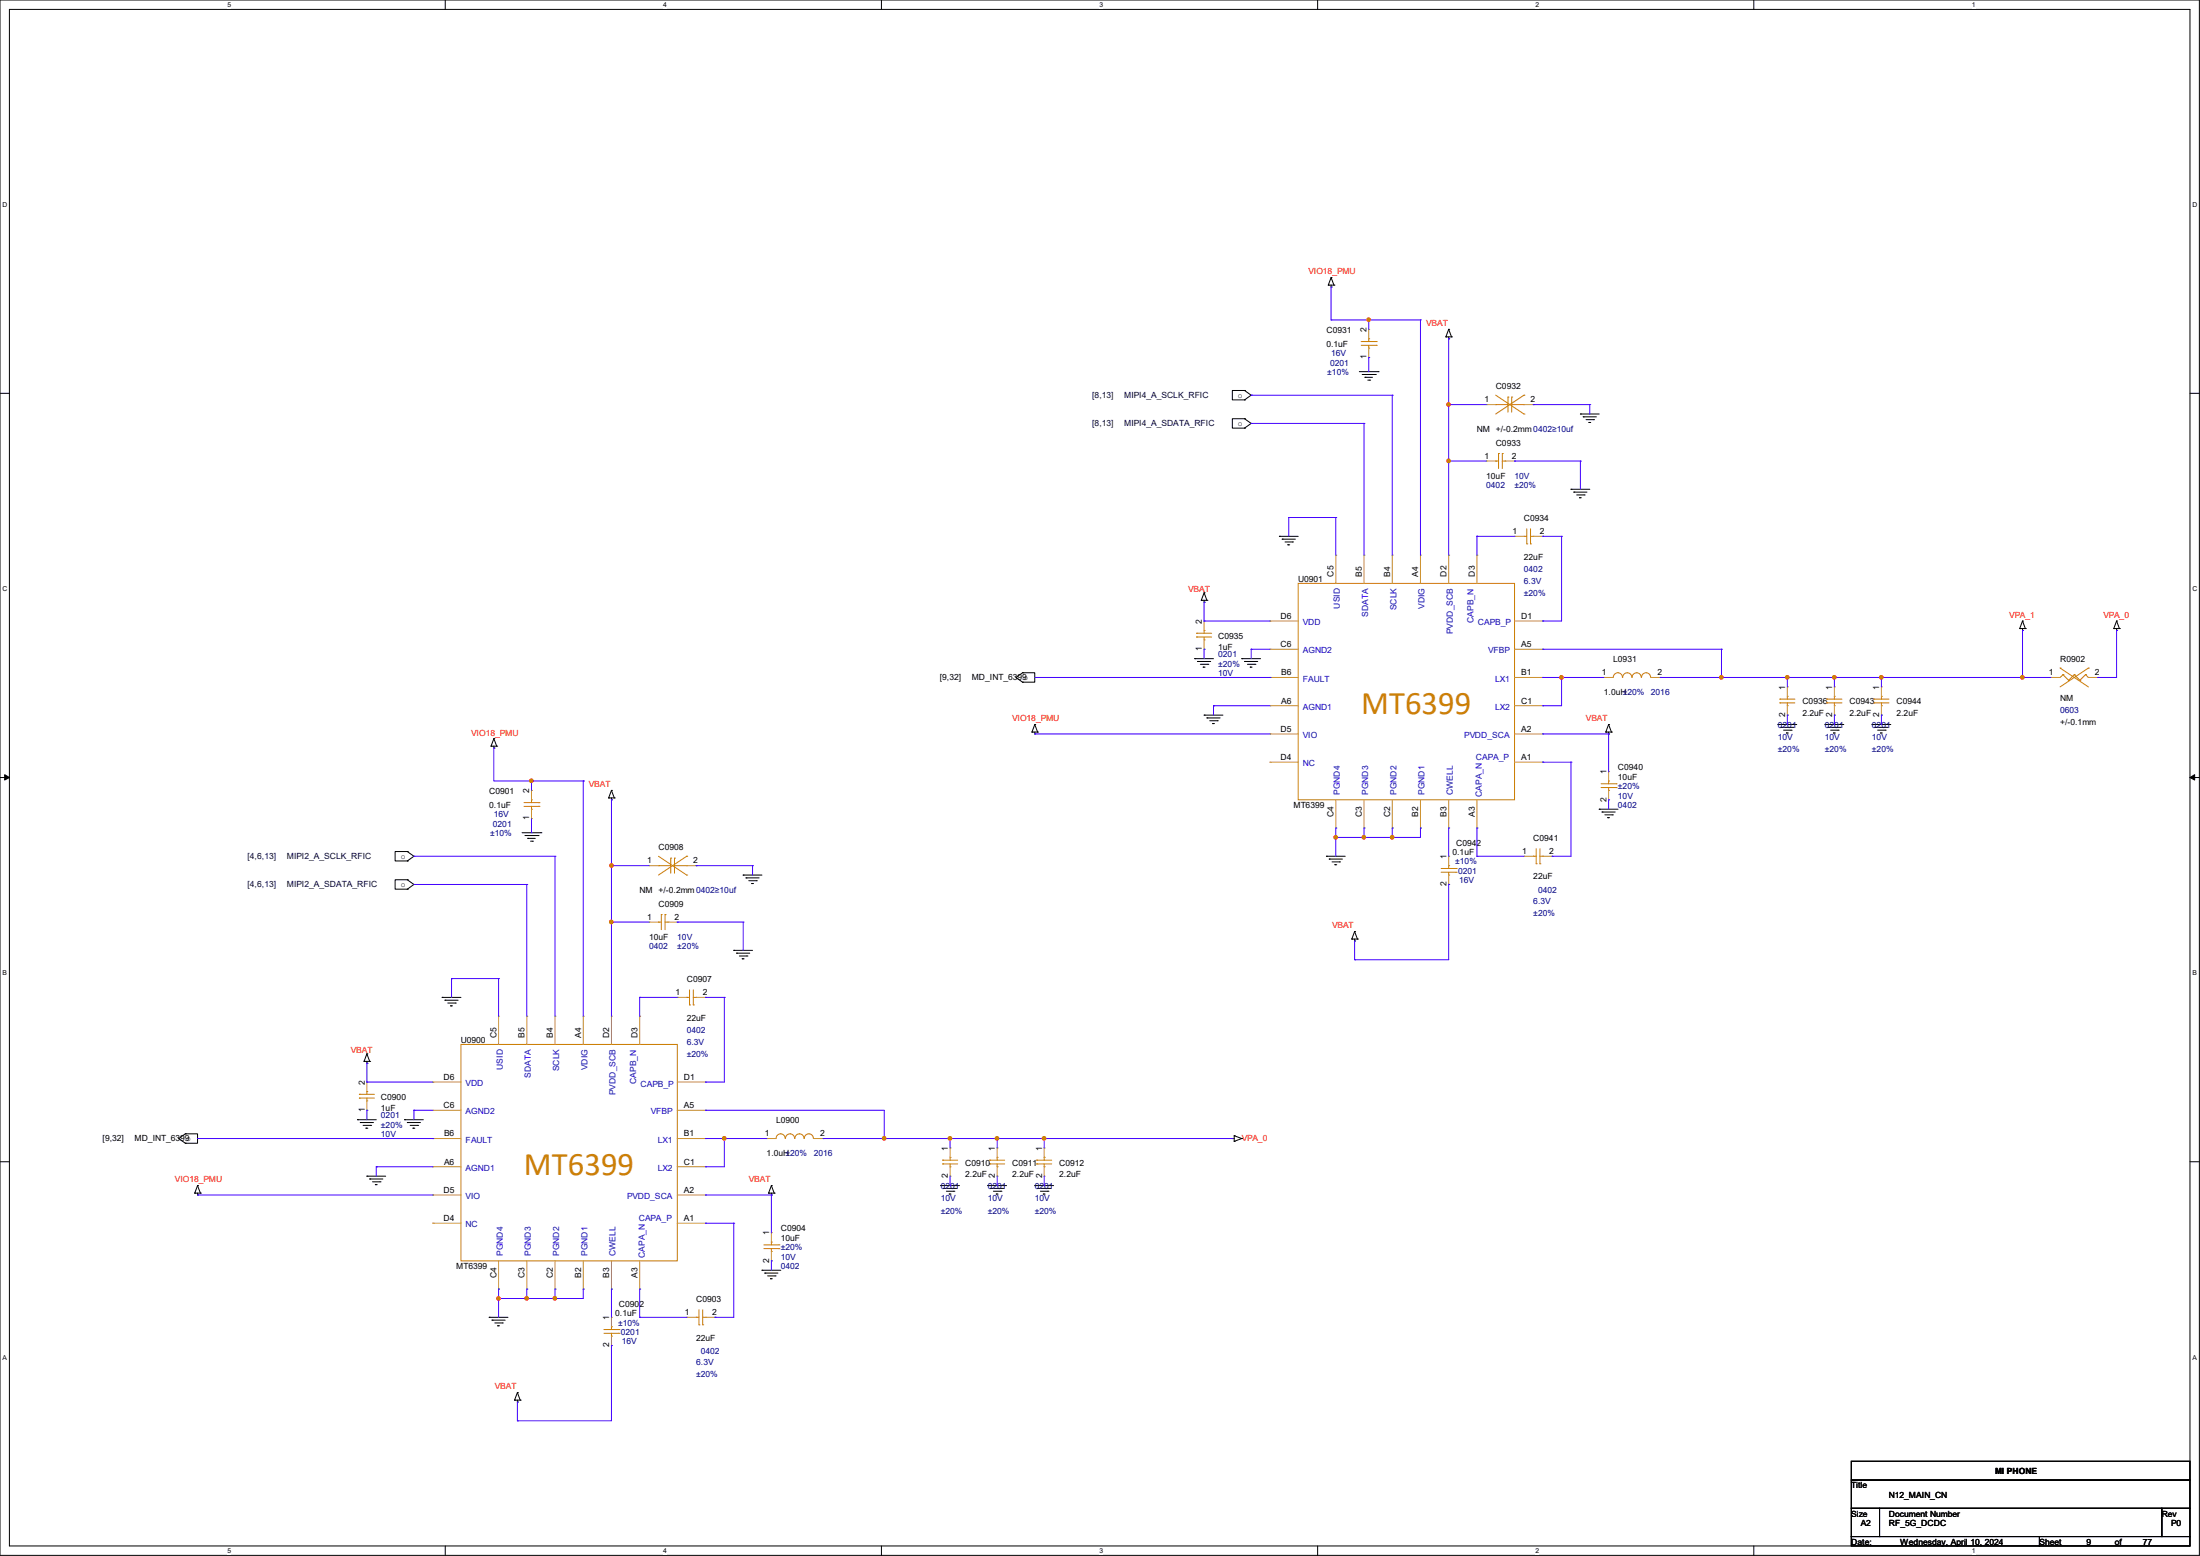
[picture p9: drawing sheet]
<svg xmlns="http://www.w3.org/2000/svg" width="297mm" height="210mm" viewBox="0 0 297 210" stroke-linecap="round" stroke-linejoin="round" font-family="sans-serif">
<path d="M0 0h296.9v209.9h-296.9zM1.3 1.3h294.4v207.4h-294.4z" fill="none" stroke="#000" stroke-width=".14"/>
<g fill="#fff">
<path d="M30.7 .1h.5v1h-.5z"/>
<path d="M30.7 208.8h.5v1h-.5z"/>
</g>
<path d="M60.1 0v1.3M60.1 208.7v1.2" fill="none" stroke="#000" stroke-width=".14"/>
<g fill="#fff">
<path d="M89.5 .1h.5v1h-.5z"/>
<path d="M89.5 208.8h.5v1h-.5z"/>
</g>
<path d="M119 0v1.3M119 208.7v1.2" fill="none" stroke="#000" stroke-width=".14"/>
<g fill="#fff">
<path d="M148.4 .1h.5v1h-.5z"/>
<path d="M148.4 208.8h.5v1h-.5z"/>
</g>
<path d="M177.9 0v1.3M177.9 208.7v1.2" fill="none" stroke="#000" stroke-width=".14"/>
<g fill="#fff">
<path d="M207.3 .1h.5v1h-.5z"/>
<path d="M207.3 208.8h.5v1h-.5z"/>
</g>
<path d="M236.8 0v1.3M236.8 208.7v1.2" fill="none" stroke="#000" stroke-width=".14"/>
<g fill="#fff">
<path d="M266.2 .1h.5v1h-.5z"/>
<path d="M266.2 208.8h.5v1h-.5z"/>
<path d="M.3 27.2h.7v1h-.7z"/>
<path d="M296 27.2h.6v1h-.6z"/>
<path d="M.3 79h.7v1h-.7z"/>
<path d="M296 79h.6v1h-.6z"/>
</g>
<path d="M0 53.1h1.3M295.7 53.1h1.2" fill="none" stroke="#000" stroke-width=".14"/>
<g fill="#fff">
<path d="M.3 130.9h.6v1h-.6z"/>
<path d="M296 130.9h.6v1h-.6z"/>
</g>
<path d="M0 104.9h1.3M295.7 104.9h1.2" fill="none" stroke="#000" stroke-width=".14"/>
<path d="M.6 104.6l.7 .3-.7 .4zM295.7 104.9l.6-.3v.7z" fill="#000" stroke="#000" stroke-width=".14"/>
<g fill="#fff">
<path d="M.3 182.7h.6v1h-.6z"/>
<path d="M296 182.7h.5v1h-.5z"/>
</g>
<g fill="none" stroke="#000" stroke-width=".14">
<path d="M179.3 38.5h.1M179.3 38.5h.8M179.7 38.7h.1M179.7 37.5h.1M179.7 38.5v.2M179.7 37.5l-.4 1M179.7 37.5l.4 1M180.1 38.5h.1M168 52.7h.1M168 54h.1M168 52.7h-1.6v1.3h1.6M168 56.5h.1"/>
<path d="M168 57.8h.1M168 56.5h-1.6v1.3h1.6M168 52.7l.9 .6-.9 .7M168 56.5l.9 .6-.9 .7M183.5 50.2h2.6M183.9 50.5h1.8M184.3 50.9h.1M184.3 50.9h1M184.7 51.3h.2M184.9 51.3h.1M185.7 50.5h.1M186.1 50.2h.1"/>
<path d="M195.2 45.5h.1M195.2 45.5h.8M195.6 45.7h.1M195.6 44.4h.1M195.6 45.5v.2M195.6 44.4l-.4 1.1M195.6 44.4l.4 1.1M196 45.5h.1M213.4 55.9h.1M213.4 55.9h2.5M213.7 56.3h.1M213.7 56.3h1.8"/>
<path d="M214.1 56.6h1M214.5 57h.1M214.5 57h.3M215.1 56.6h.1M172.7 72.4h.1M172.7 72.4h2.6M173.1 72.8h.1M173.1 72.8h1.8M173.5 73.2h1M173.9 73.5h.1M173.9 73.5h.2M174.5 73.2h.1"/>
<path d="M212.1 66h.1M212.1 66h2.5M212.5 66.4h.1M212.5 66.4h1.7M212.9 66.8h1M213.2 67.2h.1M213.2 67.2h.3M213.9 66.8h.1M66.7 99.7h.1M66.7 99.7l-.4 1M66.7 99.7l.4 1M138 90.8h.1"/>
<path d="M138 92.1h.1M138 90.8h1.7v1.3h-1.7M138 90.8l-.8 .6 .8 .7M139.3 98.8h.1M139.3 98.8h.8M139.7 99.1h.1M139.7 97.8h.1M139.7 98.8v.3M139.7 97.8l-.4 1M139.7 97.8l.4 1M140.1 98.8h.1M161.3 88.9h.1"/>
<path d="M161.3 88.9h2.5M161.7 89.3h.1M161.7 89.3h1.7M162.1 89.7h1M162.2 81h.1M162.2 81h.7M162.4 90h.1M162.4 90h.3M162.6 81.3h.1M162.6 80h.1M162.6 96.5h.1M162.6 81v.3"/>
<path d="M162.6 80l-.4 1M162.6 80l.3 1M162.6 96.5h2.5M162.9 81h.1M162.9 96.9h.1M162.9 96.9h1.8M163.1 89.7h.1M163.3 97.3h1M163.7 97.7h.1M163.7 97.7h.3M164.3 97.3h.1M167.6 88.9h.1"/>
<path d="M167.6 88.9h2.6M168 89.3h.1M168 89.3h1.8M168.4 89.7h1M168.8 90h.1M168.8 90h.2M169.4 89.7h.1M216.8 98.8h.1M216.8 98.8h.8M217.2 99.1h.1M217.2 97.8h.1M217.2 98.8v.3"/>
<path d="M217.2 97.8l-.4 1M217.2 97.8l.4 1M217.6 98.8h.1M240 97.8h.1M240 97.8h2.6M240.4 98.2h.1M240.4 98.2h1.8M240.8 98.6h1M241.2 98.9h.1M241.2 98.9h.2M241.8 98.6h.1M246.4 97.8h.1"/>
<path d="M246.4 97.8h2.5M246.8 98.2h.1M246.8 98.2h1.7M247.1 98.6h1.1M247.5 98.9h.1M247.5 98.9h.3M248.2 98.6h.1M252.7 97.8h.1M252.7 97.8h2.6M253.1 98.2h.1M253.1 98.2h1.8M253.5 98.6h1"/>
<path d="M253.9 98.9h.1M253.9 98.9h.2M254.5 98.6h.1M272.7 84.8h.1M272.7 84.8h.7M273 85.1h.1M273 83.8h.1M273 84.8v.3M273 83.8l-.3 1M273 83.8l.4 1M273.4 84.8h.1M285.4 84.8h.1"/>
<path d="M285.4 84.8h.7M285.7 85.1h.1M285.7 83.8h.1M285.7 84.8v.3M285.7 83.8l-.3 1M285.7 83.8l.4 1M286.1 84.8h.1M55 114.9h.1M55 116.2h.1M55 114.9h-1.7v1.3h1.7M55 118.7h.1M55 118.7h-1.7v1.3h1.7"/>
<path d="M55 114.9l.9 .7-.9 .6M55 118.7l.9 .7-.9 .6M66.3 100.7h.1M66.3 100.7h.8M66.7 101h.1M66.7 100.7v.3M67.1 100.7h.1M70.5 112.4h2.5M70.9 112.8h1.7M71.2 113.2h.1M71.2 113.2h1.1M71.6 113.5h.3"/>
<path d="M71.9 113.5h.1M72.6 112.8h.1M73 112.4h.1M82.2 107.7h.1M82.2 107.7h.7M82.5 107.9h.1M82.5 106.7h.1M82.5 107.7v.2M82.5 106.7l-.3 1M82.5 106.7l.4 1M82.9 107.7h.1M100.3 118.1h.1"/>
<path d="M100.3 118.1h2.6M100.7 118.5h.1M100.7 118.5h1.8M101.1 118.9h1M101.5 119.3h.1M101.5 119.3h.2M102.1 118.9h.1M179.1 115.6h.1M179.1 115.6h2.5M179.5 116h.1M179.5 116h1.7M179.8 116.3h1"/>
<path d="M180.2 116.7h.1M180.2 116.7h.3M180.8 116.3h.1M215.9 109.2h.1M215.9 109.2h2.5M216.3 109.6h.1M216.3 109.6h1.8M216.7 110h1M217 110.4h.1M217 110.4h.3M217.7 110h.1M55 120h.1"/>
<path d="M59.7 134.6h.1M59.7 134.6h2.5M60.1 135h.1M60.1 135h1.7M60.5 135.4h1M60.8 135.8h.1M60.8 135.8h.3M61.5 135.4h.1M99.1 128.3h.1M99.1 128.3h2.5M99.4 128.7h.1M99.4 128.7h1.8"/>
<path d="M99.8 129h1M100.2 129.4h.1M100.2 129.4h.3M100.8 129h.1M182.5 126.7h.1M182.5 126.7h.8M182.9 127h.1M182.9 125.7h.1M182.9 126.7v.3M182.9 125.7l-.4 1M182.9 125.7l.4 1M183.3 126.7h.1"/>
<path d="M0 156.8h1.3M25 153h.1M25 154.3h.1M25 153h1.7v1.3h-1.7M25 153l-.9 .7 .9 .6M48.3 151.1h.1M48.3 151.1h2.5M48.6 151.5h.1M48.6 151.5h1.8M49 151.9h1M49.1 143.3h.1M49.1 143.3h.8"/>
<path d="M49.4 152.3h.1M49.4 152.3h.3M49.5 143.5h.1M49.5 142.2h.1M49.5 158.7h.1M49.5 143.3v.2M49.5 142.2l-.4 1.1M49.5 142.2l.4 1.1M49.5 158.7h2.6M49.9 143.3h.1M49.9 159.1h.1M49.9 159.1h1.8"/>
<path d="M50 151.9h.1M50.3 159.5h1M50.7 159.9h.1M50.7 159.9h.2M51.3 159.5h.1M54.6 151.1h.1M54.6 151.1h2.5M55 151.5h.1M55 151.5h1.8M55.4 151.9h1M55.8 152.3h.1M55.8 152.3h.2"/>
<path d="M56.4 151.9h.1M166.4 153.7h.1M166.4 153.7h.2M166.6 153.3h.1M166.6 154.1h.1M166.6 153.3v.8M166.6 153.3l1 .4M167.6 153.7h.1M167.6 153.7l-1 .4M295.7 156.8h1.2M26.3 161h.1M26.3 161h.8"/>
<path d="M26.7 161.3h.1M26.7 160h.1M26.7 161v.3M26.7 160l-.4 1M26.7 160l.4 1M27.1 161h.1M66 177.8h.1M66 177.8h2.6M66.4 178.2h.1M66.4 178.2h1.8M66.8 178.6h1M67.2 178.9h.1"/>
<path d="M67.2 178.9h.2M67.8 178.6h.1M102.9 171.4h.1M102.9 171.4h2.5M103.3 171.8h.1M103.3 171.8h1.7M103.6 172.2h1M103.8 161h.1M103.8 161h.7M104 172.6h.1M104 172.6h.3M104.1 161.3h.1"/>
<path d="M104.1 160h.1M104.1 161v.3M104.1 160l-.3 1M104.1 160l.4 1M104.5 161h.1M104.6 172.2h.1M127 160h.1M127 160h2.5M127.4 160.4h.1M127.4 160.4h1.8M127.8 160.8h1M128.1 161.2h.1"/>
<path d="M128.1 161.2h.3M128.8 160.8h.1M133.3 160h.1M133.3 160h2.6M133.7 160.4h.1M133.7 160.4h1.8M134.1 160.8h1M134.5 161.2h.1M134.5 161.2h.2M135.1 160.8h.1M139.7 160h.1M139.7 160h2.5"/>
<path d="M140.1 160.4h.1M140.1 160.4h1.8M140.5 160.8h1M140.8 161.2h.1M140.8 161.2h.3M141.5 160.8h.1M69.5 189h.1M69.5 189h.7M69.8 189.2h.1M69.8 188h.1M69.8 189v.2M69.8 188l-.3 1"/>
<path d="M69.8 188l.4 1M70.2 189h.1M249.9 197.2h45.8v2.6h-45.8zM249.9 199.8h45.8v3.8h-45.8zM249.9 203.6h3.8v3.8h-3.8zM249.9 207.4h25.4v1.3h-25.4zM253.7 203.6h38.1v3.8h-38.1zM275.3 207.4h20.4v1.3h-20.4zM291.8 203.6h3.9v3.8h-3.9z"/>
</g>
<g fill="none" stroke="#cc8006" stroke-width=".14">
<path d="M183.8 46.6h2M183.8 46.1h2M184.8 47h.1M184.8 45.7h.1M184.8 45.7v.4M184.8 46.6v.4M185.8 46.6h.1M185.8 46.1h.1M201.9 54.6h.1M201.9 54.6h1.7M201.9 53.3l3.8 2.6M203.6 53.6h.1"/>
<path d="M203.6 53.6v2M204.1 53.6h.1M204.1 53.6v2M204.1 54.6h1.6M205.7 54.6h.1M205.7 55.9h.1M205.7 53.3h.1M205.7 53.3l-3.8 2.6M175.3 78.7h29.2v29.2h-29.2zM201.9 62.2h.1M201.9 62.2h.4M202.3 61.2h.1"/>
<path d="M202.3 61.2v2M202.8 61.2h.1M202.8 61.2v2M202.8 62.2h.4M203.2 62.2h.1M205.7 72.4h.1M205.7 72.4h.4M206.1 73.4h.1M206.1 71.4v2M206.6 73.4h.1M206.6 71.4v2M206.6 72.4h.4"/>
<path d="M207 72.4h.1M161.5 86h.1M161.5 85.5h.1M161.5 86h2.1M161.5 85.5h2.1M162.6 86.4h.1M162.6 85.1h.1M162.6 85.1v.4M162.6 86v.4M219 91.4a.61 .61 0 0 0-.6-.6 .61 .61 0 0 0-.6 .6M220.3 91.4a.61 .61 0 0 0-.6-.6 .61 .61 0 0 0-.6 .6M221.6 91.4a.61 .61 0 0 0-.6-.6 .61 .61 0 0 0-.7 .6"/>
<path d="M222.8 91.4a.61 .61 0 0 0-.6-.6 .61 .61 0 0 0-.6 .6M240.3 94.4h.1M240.3 94.9h.1M240.3 94.4h2M240.3 94.9h2M241.3 94h.1M241.3 95.2h.1M241.3 94v.4M241.3 94.9v.3M246.6 94.4h.1M246.6 94.9h.1M246.6 94.4h2.1"/>
<path d="M246.6 94.9h2.1M247.6 94h.1M247.6 95.2h.1M247.6 94v.4M247.6 94.9v.3M253 94.4h.1M253 94.9h.1M253 94.4h2M253 94.9h2M254 94h.1M254 95.2h.1M254 94v.4"/>
<path d="M254 94.9v.3M278.1 90.2h.1M278.1 90.2l3.8 2.5M278.5 91.1h.1M278.5 91.1l-.4 .3M278.5 91.1l.8 .7M279.3 91.8h.1M280 91.1h.1M280 91.1l-.7 .7M280 91.1l.8 .7M280.8 91.8h.1M281.6 91.1h.1"/>
<path d="M281.6 91.1l-.8 .7M281.6 91.1l.3 .3M281.9 91.4h.1M281.9 90.2h.1M281.9 90.2l-3.8 2.5M70.7 108.8h2.1M70.7 108.3h2.1M71.8 109.2h.1M71.8 107.9h.1M71.8 107.9v.4M71.8 108.8v.4M72.8 108.8h.1"/>
<path d="M72.8 108.3h.1M88.9 116.8h.1M88.9 116.8h1.7M88.9 115.6l3.8 2.5M90.6 115.8h.1M90.6 115.8v2.1M91.1 115.8h.1M91.1 115.8v2.1M91.1 116.8h1.6M92.7 116.8h.1M92.7 118.1h.1M92.7 115.6h.1"/>
<path d="M92.7 115.6l-3.8 2.5M194.6 117.2h2M194.6 117.7h2M195.6 116.8h.1M195.6 118.1h.1M195.6 116.8v.4M195.6 117.7v.4M196.6 117.2h.1M196.6 117.7h.1M207 115.6h.1M207 115.6h.4M207.4 116.6h.1"/>
<path d="M207.4 114.6v2M207.9 116.6h.1M207.9 114.6v2M207.9 115.6h.4M208.3 115.6h.1M216.2 105.8h2M216.2 106.3h2M217.2 105.4h.1M217.2 106.7h.1M217.2 105.4v.4M217.2 106.3v.4M218.2 105.8h.1"/>
<path d="M218.2 106.3h.1M88.9 124.5h.1M88.9 124.5h.4M89.3 123.4h.1M89.3 123.4v2.1M89.8 123.4h.1M89.8 123.4v2.1M89.8 124.5h.4M90.2 124.5h.1M92.7 134.6h.1M92.7 134.6h.4M93.1 135.6h.1"/>
<path d="M93.1 133.6v2M93.6 135.6h.1M93.6 133.6v2M93.6 134.6h.4M94 134.6h.1M48.5 148.2h.1M48.5 147.7h.1M48.5 148.2h2M48.5 147.7h2M49.5 148.6h.1M49.5 147.3h.1M49.5 147.3v.4"/>
<path d="M49.5 148.2v.4M62.2 141h29.2v29.2h-29.2zM106 153.7a.61 .61 0 0 0-.6-.7 .61 .61 0 0 0-.6 .7M107.3 153.7a.61 .61 0 0 0-.6-.7 .61 .61 0 0 0-.7 .7M108.5 153.7a.61 .61 0 0 0-.6-.7 .61 .61 0 0 0-.6 .7M109.8 153.7a.61 .61 0 0 0-.6-.7 .61 .61 0 0 0-.6 .7M127.3 156.6h.1M127.3 157.1h.1M127.3 156.6h2M127.3 157.1h2M128.3 156.2h.1M128.3 157.5h.1"/>
<path d="M128.3 156.2v.4M128.3 157.1v.4M133.6 156.6h.1M133.6 157.1h.1M133.6 156.6h2M133.6 157.1h2M134.6 156.2h.1M134.6 157.5h.1M134.6 156.2v.4M134.6 157.1v.4M140 156.6h.1M140 157.1h.1"/>
<path d="M140 156.6h2M140 157.1h2M141 156.2h.1M141 157.5h.1M141 156.2v.4M141 157.1v.4M81.5 179.5h2.1M81.5 180h2.1M82.5 179.1h.1M82.5 179.1v.4M82.5 180v.3M83.6 179.5h.1"/>
<path d="M83.6 180h.1M94 177.8h.1M94 177.8h.4M94.4 178.8h.1M94.4 176.8v2M94.9 178.8h.1M94.9 176.8v2M94.9 177.8h.3M95.2 177.8h.1M103.1 168h2.1M103.1 168.5h2.1M104.1 167.6h.1"/>
<path d="M104.1 168.9h.1M104.1 167.6v.4M104.1 168.5v.4M105.2 168h.1M105.2 168.5h.1M82.5 180.3h.1"/>
</g>
<g fill="none" stroke="#a84" stroke-width=".14">
<path d="M184.8 48.3h.1M184.8 44.4h.1M184.8 44.4v1.3M184.8 47v1.3M200.7 54.6h.1M200.7 54.6h1.2M205.7 54.6h1.3M207 54.6h.1M180.3 74.9h.1M180.3 74.9v3.8M184.1 74.9h.1M184.1 74.9v3.8"/>
<path d="M188 74.9h.1M188 74.9v3.8M191.8 74.9h.1M191.8 74.9v3.8M195.6 74.9h.1M195.6 74.9v3.8M199.4 74.9h.1M199.4 74.9v3.8M200.7 62.2h.1M200.7 62.2h1.2M203.2 62.2h1.3M204.5 72.4h.1"/>
<path d="M204.5 62.2h.1M204.5 72.4h1.2M207 72.4h1.3M208.3 72.4h.1M162.6 87.6h.1M162.6 83.8h.1M162.6 83.8v1.3M162.6 86.4v1.2M171.4 87.6h.1M171.4 91.4h.1M171.4 95.2h.1M171.4 83.8h.1"/>
<path d="M171.4 99.1h.1M171.4 91.4h3.9M171.4 87.6h3.9M171.4 83.8h3.9M171.4 95.2h3.9M171.4 99.1h3.9M204.5 91.4h3.8M204.5 87.6h3.8M204.5 83.8h3.8M204.5 95.2h3.8M204.5 99.1h3.8M208.3 83.8h.1"/>
<path d="M208.3 91.4h.1M208.3 95.2h.1M208.3 99.1h.1M208.3 87.6h.1M216.5 91.4h.1M216.5 91.4h1.3M222.9 91.4h1.3M224.2 91.4h.1M241.3 92.7h.1M241.3 96.5h.1M241.3 92.7v1.3M241.3 95.2v1.3"/>
<path d="M247.6 92.7h.1M247.6 96.5h.1M247.6 92.7v1.3M247.6 95.2v1.3M254 92.7h.1M254 96.5h.1M254 92.7v1.3M254 95.2v1.3M276.9 91.4h.1M276.9 91.4h1.2M281.9 91.4h1.3M283.2 91.4h.1"/>
<path d="M71.8 110.5h.1M71.8 106.7h.1M71.8 106.7v1.2M71.8 109.2v1.3M87.6 116.8h.1M87.6 116.8h1.3M92.7 116.8h1.3M94 116.8h.1M171.4 102.9h.1M171.4 102.9h3.9M180.3 111.8h.1M180.3 107.9v3.9"/>
<path d="M184.1 111.8h.1M184.1 107.9v3.9M188 111.8h.1M188 107.9v3.9M191.8 111.8h.1M191.8 107.9v3.9M195.6 115.6h.1M195.6 119.4h.1M195.6 111.8h.1M195.6 107.9v3.9M195.6 115.6v1.2M195.6 118.1v1.3"/>
<path d="M199.4 111.8h.1M199.4 107.9v3.9M204.5 102.9h3.8M205.7 115.6h.1M205.7 115.6h1.3M208.3 102.9h.1M208.3 115.6h1.2M209.5 115.6h.1M217.2 104.1h.1M217.2 107.9h.1M217.2 104.1v1.3M217.2 106.7v1.2"/>
<path d="M67.3 137.2h.1M67.3 137.2v3.8M71.1 137.2h.1M71.1 137.2v3.8M74.9 137.2h.1M74.9 137.2v3.8M78.7 137.2h.1M78.7 137.2v3.8M82.5 137.2h.1M82.5 137.2v3.8M86.4 137.2h.1M86.4 137.2v3.8"/>
<path d="M87.6 124.5h.1M87.6 124.5h1.3M90.2 124.5h1.2M91.4 124.5h.1M91.4 134.6h.1M91.4 134.6h1.3M94 134.6h1.2M95.2 134.6h.1M49.5 149.9h.1M49.5 146h.1M49.5 146v1.3M49.5 148.6v1.3"/>
<path d="M58.4 149.9h.1M58.4 153.7h.1M58.4 157.5h.1M58.4 146h.1M58.4 149.9h3.8M58.4 146h3.8M58.4 153.7h3.8M58.4 157.5h3.8M91.4 149.9h3.8M91.4 146h3.8M91.4 153.7h3.8M91.4 157.5h3.8"/>
<path d="M95.2 146h.1M95.2 153.7h.1M95.2 157.5h.1M95.2 149.9h.1M103.5 153.7h.1M103.5 153.7h1.3M109.9 153.7h1.2M111.1 153.7h.1M128.3 154.9h.1M128.3 158.7h.1M128.3 154.9v1.3M128.3 157.5v1.2"/>
<path d="M134.6 154.9h.1M134.6 158.7h.1M134.6 154.9v1.3M134.6 157.5v1.2M141 154.9h.1M141 158.7h.1M141 154.9v1.3M141 157.5v1.2M58.4 165.1h.1M58.4 161.3h.1M58.4 165.1h3.8M58.4 161.3h3.8"/>
<path d="M67.3 174h.1M67.3 170.2v3.8M71.1 174h.1M71.1 170.2v3.8M74.9 174h.1M74.9 170.2v3.8M78.7 174h.1M78.7 170.2v3.8M82.5 177.8h.1M82.5 174h.1M82.5 170.2v3.8M82.5 177.8v1.3"/>
<path d="M86.4 174h.1M86.4 170.2v3.8M91.4 165.1h3.8M91.4 161.3h3.8M92.7 177.8h.1M92.7 177.8h1.3M95.2 165.1h.1M95.2 161.3h.1M95.2 177.8h1.3M96.5 177.8h.1M104.1 166.4h.1M104.1 170.2h.1"/>
<path d="M104.1 166.4v1.2M104.1 168.9v1.3M82.5 181.6h.1M82.5 180.3v1.3"/>
</g>
<g fill="none" stroke="#4200ff" stroke-width=".14">
<path d="M179.7 38.7h.1M179.7 38.7v4.5M168.9 53.3h.1M168.9 57.1h.1M168.9 53.3h19.1M168.9 57.1h15.2M179.7 43.2h.1M179.7 43.2h12.1M184.1 57.1h.1M184.1 57.1v17.8M184.8 43.2h.1M184.8 48.3h.1"/>
<path d="M184.8 43.2v1.2M184.8 48.3v1.9M188 53.3h.1M188 53.3v21.6M191.8 43.2h.1M191.8 43.2v31.7M195.6 45.7h.1M195.6 54.6h.1M195.6 45.7v29.2M195.6 54.6h5.1M207 54.6h.1M207 54.6h7.6"/>
<path d="M214.6 54.6h.1M214.6 54.6v1.3M174 69.8h.1M174 69.8h6.3M174 69.8v2.6M180.3 69.8h.1M180.3 69.8v5.1M195.6 62.2h.1M195.6 62.2h5.1M199.4 72.4h.1M199.4 72.4h5.1M199.4 72.4v2.5"/>
<path d="M204.5 62.2h.1M204.5 62.2h8.9M208.3 72.4h.1M208.3 72.4h2.5M210.8 72.4h.1M210.8 72.4v11.4h-2.5M213.4 62.2h.1M213.4 62.2v3.8M139.7 99.1h.1M139.7 91.4h31.7M139.7 99.1h31.7M162.6 81.3h.1"/>
<path d="M162.6 83.8h.1M162.6 87.6h.1M162.6 81.3v2.5M162.6 87.6v1.3M162.6 83.8h8.8M163.8 95.2h.1M163.8 95.2v1.3M163.8 95.2h7.6M168.9 87.6h.1M168.9 87.6v1.3M168.9 87.6h2.5M171.4 91.4h.1"/>
<path d="M208.3 83.8h.1M208.3 87.6h.1M208.3 91.4h.1M208.3 95.2h.1M208.3 99.1h.1M208.3 87.6h24.1M208.3 91.4h8.2M208.3 99.1h8.9M210.8 91.4h.1M210.8 91.4v3.8h-2.5M217.2 99.1h.1M217.2 99.1v5"/>
<path d="M224.2 91.4h.1M224.2 91.4h52.7M232.4 87.6h.1M232.4 91.4h.1M232.4 87.6v3.8M241.3 91.4h.1M241.3 96.5h.1M241.3 91.4v1.3M241.3 96.5v1.3M247.6 91.4h.1M247.6 96.5h.1M247.6 91.4v1.3"/>
<path d="M247.6 96.5v1.3M254 91.4h.1M254 96.5h.1M254 91.4v1.3M254 96.5v1.3M273 91.4h.1M273 85.1h.1M273 85.1v6.3M283.2 91.4h.1M285.7 85.1h.1M285.7 85.1v6.3h-2.5M55.9 115.6h.1"/>
<path d="M55.9 119.4h.1M55.9 115.6h19M55.9 119.4h15.2M66.7 101h.1M66.7 101v4.4h12M71.1 119.4h.1M71.1 119.4v17.8M71.8 105.4h.1M71.8 112.4h.1M71.8 105.4v1.3M71.8 110.5v1.9M74.9 115.6h.1"/>
<path d="M74.9 115.6v21.6M78.7 105.4h.1M78.7 105.4v31.8M82.5 107.9h.1M82.5 116.8h.1M82.5 107.9v29.3M82.5 116.8h5.1M94 116.8h.1M94 116.8h7.6M101.6 116.8h.1M101.6 116.8v1.3M180.3 111.8h.1"/>
<path d="M180.3 113h.1M180.3 111.8v3.8M184.1 111.8h.1M184.1 113h.1M184.1 111.8v1.2M188 111.8h.1M188 113h.1M188 111.8v1.2M191.8 111.8h.1M191.8 111.8v1.2h-11.5M195.6 111.8h.1M195.6 119.4h.1"/>
<path d="M195.6 111.8v3.8M195.6 119.4v10.1h-12.7M199.4 111.8h.1M199.4 115.6h.1M199.4 111.8v3.8M199.4 115.6h6.3M208.3 102.9h.1M208.3 102.9h3.8M209.5 115.6h.1M212.1 102.9h.1M212.1 102.9v12.7h-2.6M217.2 107.9h.1"/>
<path d="M217.2 107.9v1.3M61 132.1h.1M61 132.1v2.5M61 132.1h6.3M67.3 132.1h.1M67.3 132.1v5.1M82.5 124.5h.1M82.5 124.5h5.1M86.4 134.6h.1M86.4 134.6v2.6M86.4 134.6h5M91.4 124.5h.1"/>
<path d="M91.4 124.5h8.9M95.2 134.6h.1M95.2 134.6h2.6M97.8 134.6h.1M97.8 134.6v11.4h-2.6M100.3 124.5h.1M100.3 124.5v3.8M182.9 127h.1M182.9 129.5h.1M182.9 127v2.5M26.7 153.7h31.7M49.5 143.5h.1"/>
<path d="M49.5 146h.1M49.5 149.9h.1M49.5 143.5v2.5M49.5 149.9v1.2M49.5 146h8.9M50.8 157.5h.1M50.8 157.5v1.2M50.8 157.5h7.6M55.9 149.9h.1M55.9 149.9h2.5M55.9 149.9v1.2M58.4 153.7h.1"/>
<path d="M95.2 146h.1M95.2 149.9h.1M95.2 153.7h.1M95.2 157.5h.1M95.2 149.9h24.2v3.8M95.2 153.7h8.3M97.8 153.7h.1M97.8 153.7v3.8h-2.6M111.1 153.7h.1M111.1 153.7h55.3M119.4 153.7h.1M128.3 153.7h.1"/>
<path d="M128.3 153.7v1.2M128.3 158.7v1.3M134.6 153.7h.1M134.6 153.7v1.2M134.6 158.7v1.3M141 153.7h.1M141 153.7v1.2M141 158.7v1.3M166.4 153.7h.1M26.7 161.3h.1M26.7 161.3h31.7M67.3 174h.1"/>
<path d="M67.3 175.3h.1M67.3 174v3.8M71.1 174h.1M71.1 175.3h.1M71.1 174v1.3M74.9 174h.1M74.9 175.3h.1M74.9 174v1.3M78.7 174h.1M78.7 174v1.3h-11.4M82.5 174h.1M82.5 174v3.8"/>
<path d="M86.4 174h.1M86.4 177.8h.1M86.4 174v3.8M86.4 177.8h6.3M95.2 161.3h.1M95.2 165.1h.1M95.2 161.3h8.9M95.2 165.1h3.9M96.5 177.8h.1M99.1 165.1h.1M99.1 165.1v12.7h-2.6M104.1 161.3h.1"/>
<path d="M104.1 170.2h.1M104.1 161.3v5.1M104.1 170.2v1.2M128.3 160h.1M134.6 160h.1M141 160h.1M69.8 189.2h.1M69.8 191.8h.1M69.8 189.2v2.6M82.5 181.6h.1M82.5 181.6v10.2h-12.7"/>
</g>
<g fill="#f00" stroke="#f00" stroke-width=".14">
<circle cx="184.8" cy="43.2" r=".23"/>
<circle cx="195.6" cy="54.6" r=".23"/>
<circle cx="195.6" cy="62.2" r=".23"/>
<circle cx="71.7" cy="105.4" r=".23"/>
<circle cx="210.8" cy="91.4" r=".23"/>
<circle cx="232.4" cy="91.4" r=".23"/>
<circle cx="247.6" cy="91.4" r=".23"/>
<circle cx="241.3" cy="91.4" r=".23"/>
<circle cx="254" cy="91.4" r=".23"/>
<circle cx="273" cy="91.4" r=".23"/>
<circle cx="82.5" cy="116.8" r=".23"/>
<circle cx="82.5" cy="124.4" r=".23"/>
<circle cx="180.3" cy="113" r=".23"/>
<circle cx="187.9" cy="113" r=".23"/>
<circle cx="184.1" cy="113" r=".23"/>
<circle cx="97.8" cy="153.6" r=".23"/>
<circle cx="119.4" cy="153.6" r=".23"/>
<circle cx="128.2" cy="153.6" r=".23"/>
<circle cx="134.6" cy="153.6" r=".23"/>
<circle cx="140.9" cy="153.6" r=".23"/>
<circle cx="67.3" cy="175.2" r=".23"/>
<circle cx="71.1" cy="175.2" r=".23"/>
<circle cx="74.9" cy="175.2" r=".23"/>
</g>
<g font-size="4.4" fill="#cc8006">
<text x="183.8" y="96.3">MT6399</text>
<text x="70.7" y="158.5">MT6399</text>
</g>
<g font-size="1.1" fill="#f00">
<text x="176.7" y="37">VIO18_PMU</text>
<text x="192.5" y="44">VBAT</text>
<text x="160.4" y="79.8">VBAT</text>
<text x="271.3" y="83.4">VPA_1</text>
<text x="284" y="83.4">VPA_0</text>
<text x="63.6" y="99.3">VIO18_PMU</text>
<text x="136.6" y="97.4">VIO18_PMU</text>
<text x="214.1" y="97.4">VBAT</text>
<text x="79.5" y="106.3">VBAT</text>
<text x="179.8" y="125.3">VBAT</text>
<text x="47.4" y="142.1">VBAT</text>
<text x="167.6" y="154">VPA_0</text>
<text x="23.6" y="159.6">VIO18_PMU</text>
<text x="101.1" y="159.6">VBAT</text>
<text x="66.8" y="187.5">VBAT</text>
</g>
<g font-size="1.1">
<text x="179.1" y="44.9">C0931</text>
<text x="179.1" y="46.8">0.1uF</text>
<text x="184.5" y="44.8" transform="rotate(-90 184.5 44.8)">2</text>
<text x="167.1" y="53.7">o</text>
<text x="184.5" y="48.5" transform="rotate(-90 184.5 48.5)">1</text>
<text x="201.9" y="52.5">C0932</text>
<text x="167.1" y="57.5">o</text>
<text x="199.4" y="58.3">NM +/-0.2mm0402≥10uf</text>
<text x="200.4" y="54.3">1</text>
<text x="206.6" y="54.3">2</text>
<text x="200.4" y="61.9">1</text>
<text x="200.7" y="64.6">10uF</text>
<text x="201.9" y="60.2">C0933</text>
<text x="204.1" y="61.9">2</text>
<text x="205.7" y="70.3">C0934</text>
<text x="180" y="77.8" transform="rotate(-90 180 77.8)">C5</text>
<text x="183.9" y="77.8" transform="rotate(-90 183.9 77.8)">B5</text>
<text x="187.7" y="77.8" transform="rotate(-90 187.7 77.8)">B4</text>
<text x="191.5" y="77.8" transform="rotate(-90 191.5 77.8)">A4</text>
<text x="195.3" y="77.8" transform="rotate(-90 195.3 77.8)">D2</text>
<text x="199.1" y="77.8" transform="rotate(-90 199.1 77.8)">D3</text>
<text x="204.2" y="72.1">1</text>
<text x="205.7" y="75.5">22uF</text>
<text x="207.9" y="72.1">2</text>
<text x="172.9" y="83.5">D6</text>
<text x="175.3" y="78.6">U0901</text>
<text x="205.4" y="83.5">D1</text>
<text x="162.3" y="87.9" transform="rotate(-90 162.3 87.9)">1</text>
<text x="162.3" y="84.2" transform="rotate(-90 162.3 84.2)">2</text>
<text x="164.5" y="86.2">C0935</text>
<text x="164.5" y="87.7">1uF</text>
<text x="172.9" y="87.3">C6</text>
<text x="205.4" y="87.3">A5</text>
<text x="217.8" y="89.4">L0931</text>
<text x="278.1" y="89.4">R0902</text>
<text x="126.9" y="91.8">[9,32]</text>
<text x="131.2" y="91.8">MD_INT_6399o</text>
<text x="173" y="91.1">B6</text>
<text x="173" y="95">A6</text>
<text x="205.4" y="91.1">B1</text>
<text x="205.4" y="95">C1</text>
<text x="216.3" y="91.1">1</text>
<text x="216.5" y="93.8">1.0uH</text>
<text x="223.8" y="91.1">2</text>
<text x="241" y="93.1" transform="rotate(-90 241 93.1)">1</text>
<text x="243.3" y="95.1">C0936</text>
<text x="247.4" y="93.1" transform="rotate(-90 247.4 93.1)">1</text>
<text x="249.7" y="95.1">C0943</text>
<text x="253.7" y="93.1" transform="rotate(-90 253.7 93.1)">1</text>
<text x="256" y="95.1">C0944</text>
<text x="276.6" y="91.1">1</text>
<text x="278.1" y="94.6">NM</text>
<text x="282.8" y="91.1">2</text>
<text x="172.9" y="98.8">D5</text>
<text x="205.4" y="98.8">A2</text>
<text x="241" y="96.8" transform="rotate(-90 241 96.8)">2</text>
<text x="243.3" y="96.6">2.2uF</text>
<text x="247.4" y="96.8" transform="rotate(-90 247.4 96.8)">2</text>
<text x="249.7" y="96.6">2.2uF</text>
<text x="253.7" y="96.8" transform="rotate(-90 253.7 96.8)">2</text>
<text x="256" y="96.6">2.2uF</text>
<text x="278.1" y="97.9">+/-0.1mm</text>
<text x="66" y="107.1">C0901</text>
<text x="71.5" y="107.1" transform="rotate(-90 71.5 107.1)">2</text>
<text x="172.9" y="102.6">D4</text>
<text x="205.4" y="102.6">A1</text>
<text x="216.9" y="104.5" transform="rotate(-90 216.9 104.5)">1</text>
<text x="218.4" y="104">C0940</text>
<text x="218.4" y="105.2">10uF</text>
<text x="66" y="109.1">0.1uF</text>
<text x="71.5" y="110.7" transform="rotate(-90 71.5 110.7)">1</text>
<text x="174.6" y="109.1">MT6399</text>
<text x="180" y="110.3" transform="rotate(-90 180 110.3)">C4</text>
<text x="183.9" y="110.3" transform="rotate(-90 183.9 110.3)">C3</text>
<text x="187.7" y="110.3" transform="rotate(-90 187.7 110.3)">C2</text>
<text x="191.5" y="110.2" transform="rotate(-90 191.5 110.2)">B2</text>
<text x="195.3" y="110.2" transform="rotate(-90 195.3 110.2)">B3</text>
<text x="199.1" y="110.2" transform="rotate(-90 199.1 110.2)">A3</text>
<text x="207" y="113.5">C0941</text>
<text x="216.9" y="108.2" transform="rotate(-90 216.9 108.2)">2</text>
<text x="54.1" y="115.9">o</text>
<text x="54.1" y="119.7">o</text>
<text x="87.4" y="116.5">1</text>
<text x="88.9" y="114.8">C0908</text>
<text x="93.6" y="116.5">2</text>
<text x="195.3" y="119.6" transform="rotate(-90 195.3 119.6)">2</text>
<text x="195.3" y="115.9" transform="rotate(-90 195.3 115.9)">1</text>
<text x="196.1" y="115.4">0.1uF</text>
<text x="196.6" y="114.1">C0942</text>
<text x="205.5" y="115.3">1</text>
<text x="207" y="118.7">22uF</text>
<text x="209.2" y="115.3">2</text>
<text x="86.4" y="120.5">NM +/-0.2mm0402≥10uf</text>
<text x="87.4" y="124.2">1</text>
<text x="88.9" y="122.4">C0909</text>
<text x="91.1" y="124.2">2</text>
<text x="87.6" y="126.8">10uF</text>
<text x="91.2" y="134.3">1</text>
<text x="92.7" y="132.5">C0907</text>
<text x="92.7" y="137.8">22uF</text>
<text x="94.9" y="134.3">2</text>
<text x="62.2" y="140.8">U0900</text>
<text x="67" y="140.1" transform="rotate(-90 67 140.1)">C5</text>
<text x="70.8" y="140.1" transform="rotate(-90 70.8 140.1)">B5</text>
<text x="74.6" y="140.1" transform="rotate(-90 74.6 140.1)">B4</text>
<text x="78.4" y="140.1" transform="rotate(-90 78.4 140.1)">A4</text>
<text x="82.3" y="140.1" transform="rotate(-90 82.3 140.1)">D2</text>
<text x="86.1" y="140.1" transform="rotate(-90 86.1 140.1)">D3</text>
<text x="49.2" y="146.4" transform="rotate(-90 49.2 146.4)">2</text>
<text x="51.4" y="148.4">C0900</text>
<text x="51.4" y="149.9">1uF</text>
<text x="59.9" y="149.6">C6</text>
<text x="59.9" y="145.8">D6</text>
<text x="92.3" y="145.8">D1</text>
<text x="92.3" y="149.6">A5</text>
<text x="13.8" y="154">[9,32]</text>
<text x="18.2" y="154">MD_INT_6399o</text>
<text x="49.2" y="150.1" transform="rotate(-90 49.2 150.1)">1</text>
<text x="59.9" y="153.4">B6</text>
<text x="92.3" y="153.4">B1</text>
<text x="103.2" y="153.4">1</text>
<text x="104.8" y="151.6">L0900</text>
<text x="110.7" y="153.4">2</text>
<text x="128" y="155.3" transform="rotate(-90 128 155.3)">1</text>
<text x="134.3" y="155.3" transform="rotate(-90 134.3 155.3)">1</text>
<text x="140.7" y="155.3" transform="rotate(-90 140.7 155.3)">1</text>
<text x="59.9" y="161">D5</text>
<text x="59.9" y="157.2">A6</text>
<text x="92.3" y="157.2">C1</text>
<text x="92.3" y="161">A2</text>
<text x="103.5" y="156">1.0uH</text>
<text x="128" y="159" transform="rotate(-90 128 159)">2</text>
<text x="130.3" y="157.3">C0910</text>
<text x="130.3" y="158.8">2.2uF</text>
<text x="134.3" y="159" transform="rotate(-90 134.3 159)">2</text>
<text x="136.6" y="157.3">C0911</text>
<text x="136.6" y="158.8">2.2uF</text>
<text x="140.7" y="159" transform="rotate(-90 140.7 159)">2</text>
<text x="143" y="157.3">C0912</text>
<text x="143" y="158.8">2.2uF</text>
<text x="59.9" y="164.8">D4</text>
<text x="92.3" y="164.8">A1</text>
<text x="103.8" y="166.7" transform="rotate(-90 103.8 166.7)">1</text>
<text x="105.4" y="166.2">C0904</text>
<text x="105.4" y="167.5">10uF</text>
<text x="61.6" y="171.3">MT6399</text>
<text x="67" y="172.5" transform="rotate(-90 67 172.5)">C4</text>
<text x="70.8" y="172.5" transform="rotate(-90 70.8 172.5)">C3</text>
<text x="74.6" y="172.5" transform="rotate(-90 74.6 172.5)">C2</text>
<text x="78.4" y="172.5" transform="rotate(-90 78.4 172.5)">B2</text>
<text x="82.3" y="172.5" transform="rotate(-90 82.3 172.5)">B3</text>
<text x="86.1" y="172.5" transform="rotate(-90 86.1 172.5)">A3</text>
<text x="103.8" y="170.4" transform="rotate(-90 103.8 170.4)">2</text>
<text x="82.3" y="178.2" transform="rotate(-90 82.3 178.2)">1</text>
<text x="83.1" y="177.6">0.1uF</text>
<text x="83.6" y="176.4">C0902</text>
<text x="92.5" y="177.5">1</text>
<text x="94" y="175.7">C0903</text>
<text x="96.1" y="177.5">2</text>
<text x="82.3" y="181.9" transform="rotate(-90 82.3 181.9)">2</text>
<text x="94" y="180.9">22uF</text>
<text x="249.9" y="200.9">Title</text>
<text x="255" y="202.1">N12_MAIN_CN</text>
<text x="269.4" y="198.9">MI PHONE</text>
<text x="249.9" y="204.7">Size</text>
<text x="249.9" y="208.5">Date:</text>
<text x="251.2" y="206">A2</text>
<text x="255" y="204.7">Document Number</text>
<text x="255" y="206">RF_5G_DCDC</text>
<text x="256.5" y="208.5">Wednesday, April 10, 2024</text>
<text x="275.3" y="208.5">Sheet</text>
<text x="281.7" y="208.5">9</text>
<text x="285.5" y="208.5">of</text>
<text x="289.3" y="208.5">77</text>
<text x="291.8" y="204.7">Rev</text>
<text x="293.1" y="206">P0</text>
</g>
<g font-size="1.1" fill="#000040">
<text x="147.4" y="53.7">[8,13]</text>
<text x="151.8" y="53.7">MIPI4_A_SCLK_RFIC</text>
<text x="147.4" y="57.5">[8,13]</text>
<text x="151.8" y="57.5">MIPI4_A_SDATA_RFIC</text>
<text x="33.4" y="115.9">[4,6,13]</text>
<text x="33.4" y="119.7">[4,6,13]</text>
<text x="38.7" y="115.9">MIPI2_A_SCLK_RFIC</text>
<text x="38.7" y="119.7">MIPI2_A_SDATA_RFIC</text>
</g>
<g font-size="1.1" fill="#000080">
<text x="179.2" y="50.6">±10%</text>
<text x="179.6" y="49.4">0201</text>
<text x="179.7" y="48.1">16V</text>
<text x="200.7" y="65.9">0402</text>
<text x="204.5" y="64.6">10V</text>
<text x="204.5" y="65.9">±20%</text>
<text x="205.7" y="77.2">0402</text>
<text x="205.7" y="78.8">6.3V</text>
<text x="205.7" y="80.5">±20%</text>
<text x="164.5" y="88.7">0201</text>
<text x="164.5" y="91.3">10V</text>
<text x="164.5" y="90">±20%</text>
<text x="219.1" y="93.8">±20%</text>
<text x="222.9" y="93.8">2016</text>
<text x="240" y="98.3">0201</text>
<text x="240" y="99.9">10V</text>
<text x="240" y="101.6">±20%</text>
<text x="246.4" y="98.3">0201</text>
<text x="246.4" y="99.9">10V</text>
<text x="246.4" y="101.6">±20%</text>
<text x="252.7" y="98.3">0201</text>
<text x="252.7" y="99.9">10V</text>
<text x="252.7" y="101.6">±20%</text>
<text x="278.1" y="96.2">0603</text>
<text x="218.4" y="107.8">10V</text>
<text x="218.4" y="106.5">±20%</text>
<text x="66.2" y="112.9">±10%</text>
<text x="66.5" y="111.6">0201</text>
<text x="66.7" y="110.3">16V</text>
<text x="218.4" y="109.1">0402</text>
<text x="196.5" y="116.7">±10%</text>
<text x="196.8" y="117.9">0201</text>
<text x="197" y="119.2">16V</text>
<text x="207" y="122">6.3V</text>
<text x="207" y="123.7">±20%</text>
<text x="207.6" y="120.5">0402</text>
<text x="87.6" y="128.1">0402</text>
<text x="91.4" y="126.8">10V</text>
<text x="91.4" y="128.1">±20%</text>
<text x="92.7" y="139.4">0402</text>
<text x="92.7" y="141.1">6.3V</text>
<text x="92.7" y="142.7">±20%</text>
<text x="51.4" y="151">0201</text>
<text x="51.4" y="153.5">10V</text>
<text x="51.4" y="152.2">±20%</text>
<text x="106" y="156">±20%</text>
<text x="109.9" y="156">2016</text>
<text x="127" y="160.5">0201</text>
<text x="133.3" y="160.5">0201</text>
<text x="139.7" y="160.5">0201</text>
<text x="127" y="162.1">10V</text>
<text x="127" y="163.8">±20%</text>
<text x="133.3" y="162.1">10V</text>
<text x="133.3" y="163.8">±20%</text>
<text x="139.7" y="162.1">10V</text>
<text x="139.7" y="163.8">±20%</text>
<text x="105.4" y="171.3">0402</text>
<text x="105.4" y="170">10V</text>
<text x="105.4" y="168.7">±20%</text>
<text x="83.4" y="178.9">±10%</text>
<text x="83.8" y="180.2">0201</text>
<text x="83.9" y="181.4">16V</text>
<text x="94" y="184.2">6.3V</text>
<text x="94" y="185.9">±20%</text>
<text x="94.6" y="182.7">0402</text>
</g>
<g font-size="1.1" fill="#00c">
<text x="180.9" y="82.2" transform="rotate(-90 180.9 82.2)">USID</text>
<text x="184.7" y="83.2" transform="rotate(-90 184.7 83.2)">SDATA</text>
<text x="188.5" y="82.4" transform="rotate(-90 188.5 82.4)">SCLK</text>
<text x="192.3" y="82.2" transform="rotate(-90 192.3 82.2)">VDIG</text>
<text x="175.9" y="88.2">AGND2</text>
<text x="175.9" y="84.4">VDD</text>
<text x="196.1" y="85.6" transform="rotate(-90 196.1 85.6)">PVDD_SCB</text>
<text x="198.9" y="84.1" transform="rotate(-90 198.9 84.1)">CAPB_N</text>
<text x="199.5" y="84.4">CAPB_P</text>
<text x="200.9" y="88.2">VFBP</text>
<text x="175.9" y="92">FAULT</text>
<text x="175.9" y="95.8">AGND1</text>
<text x="201.8" y="92">LX1</text>
<text x="201.8" y="95.8">LX2</text>
<text x="175.9" y="99.6">VIO</text>
<text x="197.7" y="99.6">PVDD_SCA</text>
<text x="175.9" y="103.4">NC</text>
<text x="180.9" y="107.3" transform="rotate(-90 180.9 107.3)">PGND4</text>
<text x="184.7" y="107.3" transform="rotate(-90 184.7 107.3)">PGND3</text>
<text x="188.5" y="107.3" transform="rotate(-90 188.5 107.3)">PGND2</text>
<text x="192.3" y="107.3" transform="rotate(-90 192.3 107.3)">PGND1</text>
<text x="196.1" y="107.3" transform="rotate(-90 196.1 107.3)">CWELL</text>
<text x="199.3" y="102.6">CAPA_P</text>
<text x="200.1" y="107.6" transform="rotate(-90 200.1 107.6)">CAPA_N</text>
<text x="62.9" y="146.6">VDD</text>
<text x="67.9" y="144.4" transform="rotate(-90 67.9 144.4)">USID</text>
<text x="71.7" y="145.5" transform="rotate(-90 71.7 145.5)">SDATA</text>
<text x="75.5" y="144.6" transform="rotate(-90 75.5 144.6)">SCLK</text>
<text x="79.3" y="144.4" transform="rotate(-90 79.3 144.4)">VDIG</text>
<text x="83.1" y="147.8" transform="rotate(-90 83.1 147.8)">PVDD_SCB</text>
<text x="85.9" y="146.3" transform="rotate(-90 85.9 146.3)">CAPB_N</text>
<text x="86.5" y="146.6">CAPB_P</text>
<text x="62.9" y="150.4">AGND2</text>
<text x="62.9" y="154.2">FAULT</text>
<text x="87.9" y="150.4">VFBP</text>
<text x="88.8" y="154.2">LX1</text>
<text x="62.9" y="158">AGND1</text>
<text x="62.9" y="161.8">VIO</text>
<text x="84.7" y="161.8">PVDD_SCA</text>
<text x="88.8" y="158">LX2</text>
<text x="62.9" y="165.7">NC</text>
<text x="86.2" y="164.8">CAPA_P</text>
<text x="67.9" y="169.5" transform="rotate(-90 67.9 169.5)">PGND4</text>
<text x="71.7" y="169.5" transform="rotate(-90 71.7 169.5)">PGND3</text>
<text x="75.5" y="169.5" transform="rotate(-90 75.5 169.5)">PGND2</text>
<text x="79.3" y="169.5" transform="rotate(-90 79.3 169.5)">PGND1</text>
<text x="83.1" y="169.5" transform="rotate(-90 83.1 169.5)">CWELL</text>
<text x="87" y="169.8" transform="rotate(-90 87 169.8)">CAPA_N</text>
</g>
<g font-size=".9">
<text x="30.7" y=".9">5</text>
<text x="89.5" y=".9">4</text>
<text x="148.4" y=".9">3</text>
<text x="207.3" y=".9">2</text>
<text x="266.2" y=".9">1</text>
<text x=".3" y="28">D</text>
<text x="296" y="28">D</text>
<text x=".3" y="79.8">C</text>
<text x="296" y="79.8">C</text>
<text x=".3" y="131.7">B</text>
<text x="296" y="131.7">B</text>
<text x=".3" y="183.5">A</text>
<text x="296" y="183.5">A</text>
<text x="30.7" y="209.6">5</text>
<text x="89.5" y="209.6">4</text>
<text x="148.4" y="209.6">3</text>
<text x="207.3" y="209.6">2</text>
<text x="266.2" y="209.6">1</text>
</g>
</svg>
